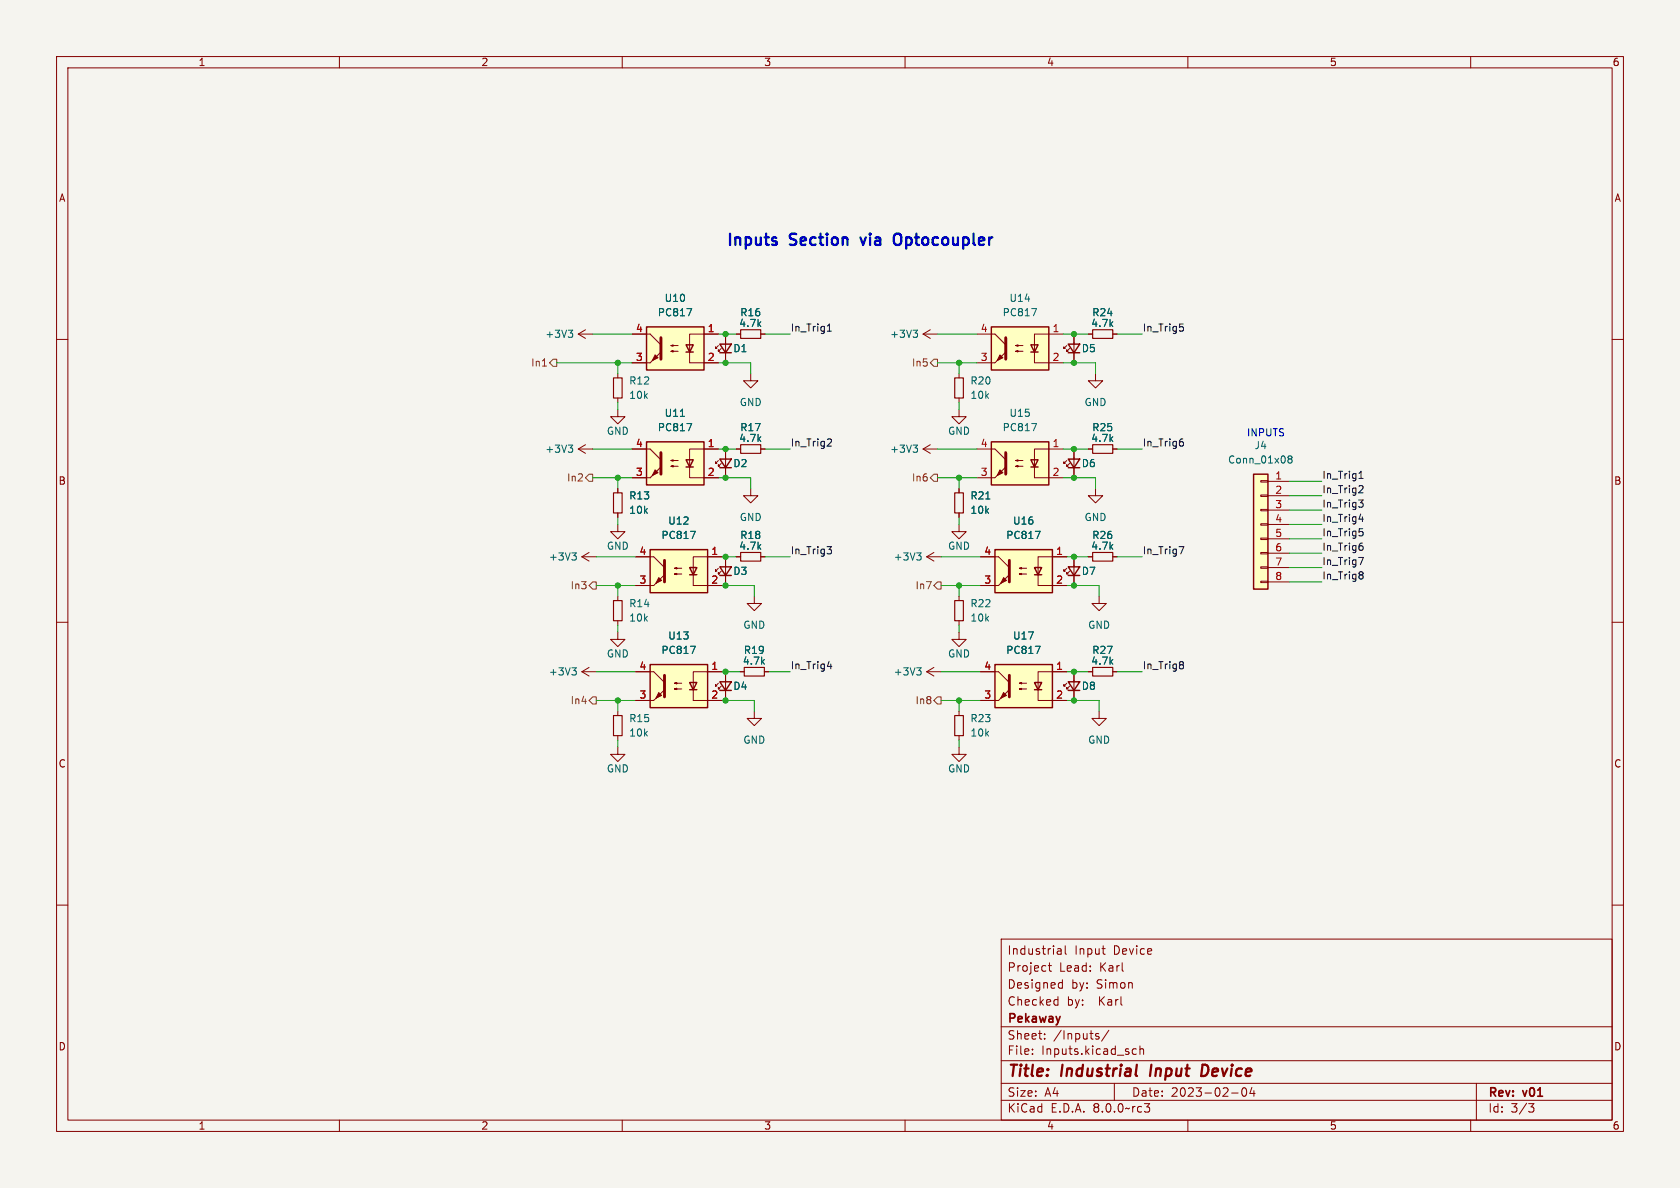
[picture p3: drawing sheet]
<svg xmlns="http://www.w3.org/2000/svg" width="297mm" height="210mm" viewBox="0 0 297 210" stroke-linecap="round" stroke-linejoin="round" font-family="sans-serif">
<path d="M0 0h297v210h-297z" fill="#f5f4ef" stroke="#f5f4ef" stroke-width=".18"/>
<g fill="none" stroke="#840000" stroke-width=".18">
<path d="M10 10h277v190h-277zM12 12h273v186h-273zM60 10v2M110 10v2M160 10v2M210 10v2M260 10v2M10 60h2M189.9 59.1v5M192.4 59.1h.8M196.7 59.1h.8M285 60h2"/>
<path d="M109.2 72.4v1.3h1.3l-1.3 1.2-1.3-1.2h1.3M109.2 66v.8M109.2 70.4v.7M169.5 66v.8M169.5 70.4v.7M188.6 61.1l-.5 .5v-.3v.3h.2M189.1 61.6l-.5 .5v-.3v.3h.2M189.9 79.4v5.1M193.7 66v1.3h-1.3l1.3 1.3 1.2-1.3h-1.2M188.6 81.4l-.5 .5v-.2v.2h.2M189.1 81.9l-.5 .5v-.2v.2h.2M192.4 98.4h.8"/>
<path d="M193.7 86.4v1.2h-1.3l1.3 1.3 1.2-1.3h-1.2M196.7 98.4h.8M10 110h2M285 110h2M10 160h2M285 160h2M177 166h108v32h-108zM185.3 170.7h.6M185.5 170.2v1.3l.4 .2M186.6 176.7l.4 .1M187 167.8h.5l.1 .9M187 168.6h.6"/>
<path d="M187 176.2v1.5M187 177.6l-.4 .1M187.4 173.7l.4 .1M187.6 168.1l-.6 .1M187.8 173.2v1.5M187.8 174.6l-.4 .1M188.3 167.2v1.3l.2 .2M194.8 167.7h.6M195.2 168.7h.2M60 198v2M110 198v2M160 198v2"/>
<path d="M177 194.5h108M177 191.5h108M177 187.5h108M177 181.5h108M182.5 186.3v.1M182.5 185.5v.1M184.7 183.6v.1M184.7 182.8v.1M193.7 183.1l.5 .2 .1 .1-.1 .2-.4 .1M193.7 182.8h.5M196 182.1l-1.3 2M197 191.5v3"/>
<path d="M200.2 186.1l.3 .3 .4-.1M200.9 185.5l-.4-.1-.3 .3M201.5 185.5l.2-.1 .4 .1 .1 .9M201.5 184.9v1.5M202.3 195.1h.9l-.5 .6 .5 .1v.5l-.2 .3h-.5M210 198v2M217.7 193.2h1.2M219.7 192.4l.2-.1a.81 .81 0 0 1 .6 .6 .81 .81 0 0 1-.3 .8l-.2 .1a.81 .81 0 0 1-.3-1.4zM221.3 192.2l-.3 1.1h.9M221.7 192.8v1M260 198v2M261 191.5v6.5"/>
<path d="M270.2 195.1h1l-.5 .6 .4 .1 .1 .5-.3 .3h-.4"/>
</g>
<path d="M203.6 188.2l-.3 2M213.3 188.3l-.7-.1-.3 2h.5l.5-.3" fill="none" stroke="#840000" stroke-width=".4"/>
<path d="M188.8 60.8h2.1l-1 1.6zM188.8 62.4h2.1M188.8 81.2h2.1l-1 1.5zM188.8 82.7h2.1" fill="none" stroke="#840000" stroke-width=".25"/>
<path d="M193.2 58.3h3.5v1.5h-3.5zM108.5 66.8h1.5v3.6h-1.5zM168.8 66.8h1.5v3.6h-1.5zM193.2 97.7h3.5v1.5h-3.5z" fill="none" stroke="#840000" stroke-width=".2"/>
<path d="M175.3 57.8h10.1v7.6h-10.1z" fill="#ffffc2"/>
<path d="M175.3 57.8h10.1v7.6h-10.1zM182.2 61h1.3l-.6 1.2zM182.2 62.2h1.3" fill="none" stroke="#840000" stroke-width=".25"/>
<path d="M102.2 59.1h2.6M102.2 59.1l1.3 .7M103.5 58.3l-1.3 .8M172.7 59.1h3.2l1.9 1.9M188 59.1h-5.1v5h5.1M172.7 64.1h3.2M179.6 62.1l.4-.1v.2l-.4-.1h1.2M179.6 61.1l.4-.1v.2l-.4-.1h1.2" fill="none" stroke="#840000" stroke-width=".18"/>
<g fill="#840000" stroke="#840000" stroke-width=".18">
<path d="M177.8 62.2l-1.9 1.9z"/>
<path d="M176.8 62.7l.5 .5-1 .6z"/>
</g>
<path d="M177.8 59.7v3.8" fill="none" stroke="#840000" stroke-width=".51"/>
<path d="M100.5 58.4h.7l-.4 .4M101 58.8l.2 .3v.3l-.2 .2M182.4 54.6h.8l-.5 1.2" fill="none" stroke="#006464" stroke-width=".18"/>
<path d="M114.3 57.8h10.2v7.6h-10.2z" fill="#ffffc2"/>
<path d="M114.3 57.8h10.2v7.6h-10.2zM121.3 61h1.3l-.7 1.2zM121.3 62.2h1.3M127.3 60.8h2l-1 1.6zM127.3 62.4h2" fill="none" stroke="#840000" stroke-width=".25"/>
<path d="M111.8 59.1h3.1l1.9 1.9M127 59.1h-5.1v5h5.1M128.3 59.1v5M111.8 64.1h3.1M118.6 62.1l.4-.1v.2l-.4-.1h1.3M118.6 61.1l.4-.1v.2l-.4-.1h1.3M127 61.1l-.5 .5v-.3v.3h.2M127.5 61.6l-.5 .5v-.3v.3h.3" fill="none" stroke="#840000" stroke-width=".18"/>
<g fill="#840000" stroke="#840000" stroke-width=".18">
<path d="M114.9 64.1l1.9-1.9z"/>
<path d="M115.8 62.7l.5 .5-1 .6z"/>
</g>
<path d="M116.8 59.7v3.8" fill="none" stroke="#840000" stroke-width=".51"/>
<path d="M121.4 54.6h.9l-.6 1.2" fill="none" stroke="#006464" stroke-width=".18"/>
<path d="M175.3 78.1h10.1v7.6h-10.1z" fill="#ffffc2"/>
<path d="M175.3 78.1h10.1v7.6h-10.1zM182.2 81.3h1.3l-.6 1.3zM182.2 82.6h1.3" fill="none" stroke="#840000" stroke-width=".25"/>
<path d="M172.7 79.4h3.2l1.9 1.9M188 79.4h-5.1v5.1h5.1M192.4 79.4h.8M196.7 79.4h.8M172.7 84.5h3.2M179.6 82.4l.4-.1v.3l-.4-.2h1.2M179.6 81.4l.4-.1v.2l-.4-.1h1.2" fill="none" stroke="#840000" stroke-width=".18"/>
<g fill="#840000" stroke="#840000" stroke-width=".18">
<path d="M175.9 84.5l1.9-1.9z"/>
<path d="M176.8 83.1l.5 .5-1 .5z"/>
</g>
<path d="M177.8 80v3.8" fill="none" stroke="#840000" stroke-width=".51"/>
<path d="M182.4 74.9h.8l-.5 1.2" fill="none" stroke="#006464" stroke-width=".18"/>
<path d="M193.2 78.6h3.5v1.5h-3.5z" fill="none" stroke="#840000" stroke-width=".2"/>
<path d="M221.6 83.8h2.6v20.3h-2.6z" fill="#ffffc2"/>
<g fill="none" stroke="#840000" stroke-width=".18">
<path d="M130.2 59.1h.7M134.5 59.1h.8M102.2 79.4l1.3 .7M102.2 79.4h2.6M103.5 78.6l-1.3 .8M169.5 72.4v1.3h1.3l-1.3 1.2-1.2-1.2h1.2M109.2 86.4v.7M109.2 90.7v.7M169.5 86.4v.7M169.5 90.7v.7M222.9 97.7h1.3v.2h-1.3zM222.9 95.1h1.3v.3h-1.3z"/>
<path d="M222.9 92.6h1.3v.2h-1.3zM222.9 90h1.3v.3h-1.3zM222.9 87.5h1.3v.3h-1.3zM222.9 85h1.3v.2h-1.3zM224.2 85.1h3.8M224.2 87.6h3.8M224.2 90.2h3.8M224.2 92.7h3.8M224.2 95.3h3.8M224.2 97.8h3.8M192.4 118.7h.8M196.7 118.7h.8"/>
<path d="M222.9 102.7h1.3v.3h-1.3zM222.9 100.2h1.3v.3h-1.3zM224.2 100.3h3.8M224.2 102.9h3.8"/>
</g>
<path d="M221.6 83.8h2.6v20.3h-2.6z" fill="none" stroke="#840000" stroke-width=".25"/>
<path d="M100.5 78.7h.7l-.4 .5M101 79.2l.2 .2v.3l-.2 .3M174.3 88.2h.7M227.9 81.1l-.2-.2 .2-.3h.3l.2 .2-.2 .3M227.9 81.1l-.2 .3 .1 .3 .1 .2 .4-.1 .1-.2v-.2l-.2-.3M227.9 81.1h.3" fill="none" stroke="#006464" stroke-width=".18"/>
<path d="M130.9 58.3h3.6v1.5h-3.6zM108.5 87.1h1.5v3.6h-1.5zM168.8 87.1h1.5v3.6h-1.5zM193.2 118h3.5v1.5h-3.5z" fill="none" stroke="#840000" stroke-width=".2"/>
<path d="M114.9 97.2h10.2v7.6h-10.2z" fill="#ffffc2"/>
<path d="M114.9 97.2h10.2v7.6h-10.2zM121.9 100.3h1.3l-.6 1.3zM121.9 101.6h1.3M188.8 100.2h2.1l-1 1.5zM188.8 101.7h2.1" fill="none" stroke="#840000" stroke-width=".25"/>
<g fill="none" stroke="#840000" stroke-width=".18">
<path d="M130.2 79.4h.7M132.7 66v1.3h-1.3l1.3 1.3 1.3-1.3h-1.3M134.5 79.4h.8M109.2 92.7v1.3h1.3l-1.3 1.3-1.3-1.3h1.3M112.4 98.4h3.2l1.9 1.9M127.6 98.4h-5v5.1h5M130.2 98.4h.7M132.7 86.4v1.2h-1.3l1.3 1.3 1.3-1.3h-1.3M134.5 98.4h.8M189.9 98.4v5.1M112.4 103.5h3.2M119.3 101.5l.3-.2v.3l-.3-.1h1.2"/>
<path d="M119.3 100.5l.3-.2v.3l-.3-.1h1.2M130.8 118.7h.8M135.1 118.7h.8M188.6 100.5l-.5 .5v-.3v.3h.2M189.1 101l-.5 .5v-.3v.3h.2"/>
</g>
<g fill="#840000" stroke="#840000" stroke-width=".18">
<path d="M115.6 103.5l1.9-1.9z"/>
<path d="M116.5 102.1l.5 .5-1 .5z"/>
</g>
<path d="M117.5 99.1v3.8" fill="none" stroke="#840000" stroke-width=".51"/>
<path d="M122.1 93.9h.8l-.5 1.3" fill="none" stroke="#006464" stroke-width=".18"/>
<path d="M130.9 78.6h3.6v1.5h-3.6zM130.9 97.7h3.6v1.5h-3.6zM131.6 118h3.5v1.5h-3.5z" fill="none" stroke="#840000" stroke-width=".2"/>
<path d="M114.9 117.5h10.2v7.6h-10.2z" fill="#ffffc2"/>
<path d="M127.3 81.2h2l-1 1.5zM127.3 82.7h2M114.9 117.5h10.2v7.6h-10.2zM121.9 120.7h1.3l-.6 1.2zM121.9 121.9h1.3" fill="none" stroke="#840000" stroke-width=".25"/>
<path d="M128.3 79.4v5.1M127 81.4l-.5 .5v-.2v.2h.2M127.5 81.9l-.5 .5v-.2v.2h.3M109.2 105.4v.8M109.2 109.7v.8M112.4 118.7h3.2l1.9 2M127.6 118.7h-5v5.1h5M112.4 123.8h3.2M119.3 121.8l.3-.1v.2l-.3-.1h1.2M119.3 120.8l.3-.1v.2l-.3-.1h1.2" fill="none" stroke="#840000" stroke-width=".18"/>
<g fill="#840000" stroke="#840000" stroke-width=".18">
<path d="M115.6 123.8l1.9-1.9z"/>
<path d="M116.5 122.4l.5 .5-1 .5z"/>
</g>
<path d="M117.5 119.4v3.8" fill="none" stroke="#840000" stroke-width=".51"/>
<path d="M122.1 114.2h.8l-.5 1.3" fill="none" stroke="#006464" stroke-width=".18"/>
<path d="M108.5 106.2h1.5v3.5h-1.5z" fill="none" stroke="#840000" stroke-width=".2"/>
<path d="M114.3 78.1h10.2v7.6h-10.2z" fill="#ffffc2"/>
<path d="M114.3 78.1h10.2v7.6h-10.2zM121.3 81.3h1.3l-.7 1.3zM121.3 82.6h1.3" fill="none" stroke="#840000" stroke-width=".25"/>
<path d="M111.8 79.4h3.1l1.9 1.9M127 79.4h-5.1v5.1h5.1M111.8 84.5h3.1M118.6 82.4l.4-.1v.3l-.4-.2h1.3M118.6 81.4l.4-.1v.2l-.4-.1h1.3M102.9 118.7l1.2 .8M102.9 118.7h2.5M104.1 118l-1.2 .7M109.2 111.8v1.2h1.3l-1.3 1.3-1.3-1.3h1.3M109.2 125.7v.8M109.2 130v.8M194.3 125.7v1.3h-1.3l1.3 1.3 1.3-1.3h-1.3" fill="none" stroke="#840000" stroke-width=".18"/>
<g fill="#840000" stroke="#840000" stroke-width=".18">
<path d="M114.9 84.5l1.9-1.9z"/>
<path d="M115.8 83.1l.5 .5-1 .5z"/>
</g>
<path d="M116.8 80v3.8" fill="none" stroke="#840000" stroke-width=".51"/>
<path d="M120.3 73.6h.7M121.4 74.9h.9l-.6 1.2M101.1 118.1h.8l-.4 .4M101.6 118.5l.3 .3v.3l-.3 .2" fill="none" stroke="#006464" stroke-width=".18"/>
<path d="M108.5 126.5h1.5v3.5h-1.5z" fill="none" stroke="#840000" stroke-width=".2"/>
<path d="M175.9 97.2h10.2v7.6h-10.2z" fill="#ffffc2"/>
<path d="M175.9 97.2h10.2v7.6h-10.2zM182.9 100.3h1.2l-.6 1.3zM182.9 101.6h1.2M127.3 120.5h2l-1 1.5zM127.3 122h2" fill="none" stroke="#840000" stroke-width=".25"/>
<g fill="none" stroke="#840000" stroke-width=".18">
<path d="M163.2 79.4l1.3 .7M163.2 79.4h2.5M164.5 78.6l-1.3 .8M102.9 98.4h2.5M102.9 98.4l1.2 .8M104.1 97.7l-1.2 .7M169.5 92.7v1.3h1.3l-1.3 1.3-1.2-1.3h1.2M173.4 98.4h3.1l1.9 1.9M188.6 98.4h-5.1v5.1h5.1M128.3 118.7v5.1M169.5 111.8v1.2h1.3l-1.3 1.3-1.2-1.3h1.2M173.4 103.5h3.1"/>
<path d="M180.2 101.5l.4-.2v.3l-.4-.1h1.3M180.2 100.5l.4-.2v.3l-.4-.1h1.3M194.3 105.4v1.3h-1.3l1.3 1.3 1.3-1.3h-1.3M109.2 132.1v1.3h1.3l-1.3 1.2-1.3-1.2h1.3M127 120.8l-.5 .5v-.3v.3h.2M127.5 121.3l-.5 .5v-.3v.3h.3"/>
</g>
<g fill="#840000" stroke="#840000" stroke-width=".18">
<path d="M176.5 103.5l1.9-1.9z"/>
<path d="M177.4 102.1l.5 .5-1 .5z"/>
</g>
<path d="M178.4 99.1v3.8" fill="none" stroke="#840000" stroke-width=".51"/>
<path d="M161.4 78.7h.8l-.4 .5M162 79.2l.2 .2v.3l-.2 .3M101.1 97.7h.8l-.4 .5M101.6 98.2l.3 .3v.3l-.3 .2M183 93.9h.9l-.6 1.3" fill="none" stroke="#006464" stroke-width=".18"/>
<path d="M175.9 117.5h10.2v7.6h-10.2z" fill="#ffffc2"/>
<path d="M127.3 100.2h2l-1 1.5zM127.3 101.7h2M175.9 117.5h10.2v7.6h-10.2zM182.9 120.7h1.2l-.6 1.2zM182.9 121.9h1.2M188.8 120.5h2.1l-1 1.5zM188.8 122h2.1" fill="none" stroke="#840000" stroke-width=".25"/>
<g fill="none" stroke="#840000" stroke-width=".18">
<path d="M111.8 59.1h2.5M124.5 59.1h2.5M128.3 59.1v1.7M130.2 59.1h.7M134.5 59.1h.8M163.2 59.1l1.3 .7M163.2 59.1h2.5M164.5 58.3l-1.3 .8M189.9 59.1v1.7M192.4 59.1h.8M196.7 59.1h.8M111.8 64.1h2.5"/>
<path d="M111.8 79.4h2.5M124.5 64.1h2.5M124.5 79.4h2.5M128.3 62.4v1.7M128.3 79.4v1.8M130.2 79.4h.7M134.5 79.4h.8M189.9 62.4v1.7M189.9 79.4v1.8M192.4 79.4h.8M196.7 79.4h.8M109.2 86.4v.7"/>
<path d="M109.2 90.7v.7M111.8 84.5h2.5M112.4 98.4h2.5M124.5 84.5h2.5M125.1 98.4h2.5M128.3 82.7v1.8M128.3 98.4v5.1M130.2 98.4h.7M134.5 98.4h.8M163.8 98.4l1.3 .8M163.8 98.4h2.6M165.1 97.7l-1.3 .7"/>
<path d="M169.5 86.4v.7M169.5 90.7v.7M173.4 98.4h2.5M186.1 98.4h2.5M189.9 82.7v1.8M189.9 98.4v1.8M192.4 98.4h.8M196.7 98.4h.8M112.4 118.7h2.5M112.4 103.5h2.5M125.1 118.7h2.5M125.1 103.5h2.5"/>
<path d="M127 100.5l-.5 .5v-.3v.3h.2M127.5 101l-.5 .5v-.3v.3h.3M128.3 118.7v1.8M130.8 118.7h.8M133.3 105.4v1.3h-1.2l1.2 1.3 1.3-1.3h-1.3M135.1 118.7h.8M163.8 118.7h2.6M163.8 118.7l1.3 .8M165.1 118l-1.3 .7M169.5 105.4v.8M169.5 109.7v.8M173.4 118.7h3.1l1.9 2"/>
<path d="M173.4 103.5h2.5M186.1 103.5h2.5M188.6 118.7h-5.1v5.1h5.1M189.9 101.7v1.8M189.9 118.7v5.1M192.4 118.7h.8M196.7 118.7h.8M112.4 123.8h2.5M125.1 123.8h2.5M128.3 122v1.8M133.3 125.7v1.3h-1.2l1.2 1.3 1.3-1.3h-1.3M169.5 132.1v1.3h1.3l-1.3 1.2-1.2-1.2h1.2"/>
<path d="M169.5 125.7v.8M169.5 130v.8M173.4 123.8h3.1M180.2 121.8l.4-.1v.2l-.4-.1h1.3M180.2 120.8l.4-.1v.2l-.4-.1h1.3M188.6 120.8l-.5 .5v-.3v.3h.2M189.1 121.3l-.5 .5v-.3v.3h.2"/>
</g>
<g fill="#840000" stroke="#840000" stroke-width=".18">
<path d="M176.5 123.8l1.9-1.9z"/>
<path d="M177.4 122.4l.5 .5-1 .5z"/>
</g>
<path d="M178.4 119.4v3.8" fill="none" stroke="#840000" stroke-width=".51"/>
<g fill="none" stroke="#006464" stroke-width=".18">
<path d="M121.4 54.6h.9l-.6 1.2M161.4 58.4h.8l-.4 .4M162 58.8l.2 .3v.3l-.2 .2M120.3 73.6h.7M121.4 74.9h.9l-.6 1.2M122.1 93.9h.8l-.5 1.3M162.1 97.7h.7l-.4 .5M162.6 98.2l.2 .3v.3l-.2 .2M174.3 88.2h.7M183 93.9h.9l-.6 1.3M122.1 114.2h.8l-.5 1.3M162.1 118.1h.7l-.4 .4"/>
<path d="M162.6 118.5l.2 .3v.3l-.2 .2M183 114.2h.9l-.6 1.3"/>
</g>
<path d="M168.8 106.2h1.5v3.5h-1.5zM168.8 126.5h1.5v3.5h-1.5z" fill="none" stroke="#840000" stroke-width=".2"/>
<path d="M95.9 64.7h.7M97.8 63.5h.6v1.3h-.6l-.6-.7zM165.1 63.5h.6v1.3h-.6l-.6-.7zM104.1 83.8h.7v1.3h-.7l-.6-.6zM165.1 83.8h.6v1.3h-.6l-.6-.6zM104.8 102.9h.6v1.2h-.6l-.7-.6zM165.7 102.9h.7v1.2h-.7l-.6-.6zM104.8 123.2h.6v1.3h-.6l-.7-.7zM165.7 123.2h.7v1.3h-.7l-.6-.7z" fill="none" stroke="#725600" stroke-width=".18"/>
<g fill="none" stroke="#0f0f0f" stroke-width=".18">
<path d="M146.3 58.5h.7M146.4 57.6l.2-.3v1.2M208.6 57.3h.6M208.7 57.8h.3l.2 .2-.1 .5h-.4M146.5 77.6l.4 .1 .1 .3-.8 .9h.8M208.7 78.1h.3l.2 .2v.4l-.5 .2M208.9 77.6h.2M146.2 96.6h.8l-.4 .5 .3 .1 .1 .5-.2 .2h-.4M208.4 96.6h.9l-.6 1.3M240.2 88.4h.8l-.4 .5 .3 .1 .1 .4-.3 .3h-.3M240.2 98.5h.8l-.5 1.3M240.3 84.6h.7"/>
<path d="M240.3 91.8h.7M240.3 93.5h.6M240.4 83.6l.2-.3v1.3M240.4 85.8l.5 .1 .1 .3-.8 .9h.8M240.4 94h.3l.3 .2-.1 .5h-.5M240.5 96.5h.2l.3 .2-.1 .5-.4 .1M240.6 96h.3M240.9 91.4v.8M146.3 117.8h.8M146.9 117.4v.8M208.7 117h.3l.2 .2-.2 .3M208.7 117.5h.3"/>
<path d="M209 117.5l.2 .2v.3l-.2 .2h-.3M240.5 101.1h.2l.3 .2-.3 .3M240.5 101.6h.2M240.7 101.6l.3 .3v.2l-.3 .3h-.2"/>
</g>
<path d="M137.3 42.7v.2v.3M158.9 41.3a.67 .67 0 0 0-.9 .7v.6a.67 .67 0 0 0 .9 .7" fill="none" stroke="#0000c2" stroke-width=".4"/>
<g fill="none" stroke="#009600" stroke-width=".18">
<path d="M104.8 59.1h7M127 59.1h3.2M135.3 59.1h4.4M165.7 59.1h7M188 59.1h4.4M197.5 59.1h4.4M98.4 64.1h13.4M104.8 79.4h7M109.2 64.1v1.9M109.2 71.1v1.3M127 64.1h5.7v1.9M127 79.4h3.2"/>
<path d="M135.3 79.4h4.4M165.7 64.1h7M165.7 79.4h7M169.5 64.1v1.9M169.5 71.1v1.3M188 64.1h5.7v1.9M188 79.4h4.4M197.5 79.4h4.4M104.8 84.5h7M105.4 98.4h7M109.2 84.5v1.9M109.2 91.4v1.3"/>
<path d="M127 84.5h5.7v1.9M127.6 98.4h2.6M135.3 98.4h4.4M165.7 84.5h7M166.4 98.4h7M169.5 84.5v1.9M169.5 91.4v1.3M188 84.5h5.7v1.9M188.6 98.4h3.8M197.5 98.4h4.4M228 95.3h5.7M228 92.7h5.7"/>
<path d="M228 97.8h5.7M228 85.1h5.7M228 90.2h5.7M228 87.6h5.7M105.4 103.5h7M105.4 118.7h7M109.2 103.5v1.9M109.2 110.5v1.3M127.6 103.5h5.7v1.9M127.6 118.7h3.2M135.9 118.7h3.8M166.4 103.5h7"/>
<path d="M166.4 118.7h7M169.5 103.5v1.9M169.5 110.5v1.3M188.6 103.5h5.7v1.9M188.6 118.7h3.8M197.5 118.7h4.4M228 100.3h5.7M228 102.9h5.7M105.4 123.8h7M109.2 123.8v1.9M109.2 130.8v1.3M127.6 123.8h5.7v1.9"/>
<path d="M166.4 123.8h7M169.5 123.8v1.9M169.5 130.8v1.3M188.6 123.8h5.7v1.9"/>
</g>
<g fill="#009600" stroke="#009600" stroke-width=".18">
<circle cx="109.2" cy="64.1" r=".46"/>
<circle cx="128.3" cy="59.1" r=".46"/>
<circle cx="109.2" cy="84.5" r=".46"/>
<circle cx="128.3" cy="64.1" r=".46"/>
<circle cx="128.3" cy="79.4" r=".46"/>
<circle cx="128.3" cy="84.5" r=".46"/>
<circle cx="189.9" cy="123.8" r=".46"/>
<circle cx="169.5" cy="103.5" r=".46"/>
<circle cx="169.5" cy="123.8" r=".46"/>
<circle cx="189.9" cy="118.7" r=".46"/>
<circle cx="189.9" cy="103.5" r=".46"/>
<circle cx="189.9" cy="84.5" r=".46"/>
<circle cx="189.9" cy="59.1" r=".46"/>
<circle cx="189.9" cy="98.4" r=".46"/>
<circle cx="169.5" cy="64.1" r=".46"/>
<circle cx="189.9" cy="64.1" r=".46"/>
<circle cx="189.9" cy="79.4" r=".46"/>
<circle cx="169.5" cy="84.5" r=".46"/>
<circle cx="128.3" cy="103.5" r=".46"/>
<circle cx="128.3" cy="98.4" r=".46"/>
<circle cx="128.3" cy="123.8" r=".46"/>
<circle cx="109.2" cy="103.5" r=".46"/>
<circle cx="109.2" cy="123.8" r=".46"/>
<circle cx="128.3" cy="118.7" r=".46"/>
</g>
<g font-size="2.8" fill="#0000c2">
<text x="128" y="43.6">Inputs</text>
<text x="139.5" y="43.6">Section</text>
<text x="152.9" y="43.6">via</text>
<text x="159.5" y="43.6">Optocoupler</text>
</g>
<g font-size="2.8" fill="#840000">
<text x="178" y="190.9">Title:</text>
<text x="187.7" y="190.9">Industrial</text>
<text x="204.2" y="190.9">Input</text>
<text x="214" y="190.9">Device</text>
</g>
<g font-size="2.1" fill="#840000">
<text x="178" y="172">Project</text>
<text x="178" y="169">Industrial</text>
<text x="187.2" y="172">Lead:</text>
<text x="189.9" y="169">Input</text>
<text x="194.5" y="172">Karl</text>
<text x="196.9" y="169">Device</text>
<text x="178" y="178">Checked</text>
<text x="178" y="175">Designed</text>
<text x="188.6" y="178">by:</text>
<text x="189.4" y="175">by:</text>
<text x="193.9" y="175">Simon</text>
<text x="194.4" y="178">Karl</text>
<text x="178" y="184">Sheet:</text>
<text x="178" y="181.2">Pekaway</text>
<text x="186.2" y="184">/Inputs/</text>
<text x="178" y="186.7">File:</text>
<text x="184.1" y="186.7">Inputs.kicad_sch</text>
<text x="178" y="196.9">KiCad</text>
<text x="178" y="194.1">Size:</text>
<text x="184.7" y="194.1">A4</text>
<text x="185.7" y="196.9">E.D.A.</text>
<text x="193.3" y="196.9">8.0.0~rc3</text>
<text x="200" y="194.1">Date:</text>
<text x="207" y="194.1">2023-02-04</text>
<text x="263" y="194.3">Rev:</text>
<text x="263" y="196.9">Id:</text>
<text x="267.1" y="196.9">3/3</text>
<text x="269.4" y="194.3">v01</text>
</g>
<g font-size="1.8" fill="#840000">
<text x="35" y="11.9">1</text>
<text x="85" y="11.9">2</text>
<text x="135" y="11.9">3</text>
<text x="185" y="11.9">4</text>
<text x="235" y="11.9">5</text>
<text x="285" y="11.9">6</text>
<text x="10.3" y="35.9">A</text>
<text x="285.3" y="35.9">A</text>
<text x="10.3" y="85.9">B</text>
<text x="285.3" y="85.9">B</text>
<text x="10.3" y="135.9">C</text>
<text x="285.3" y="135.9">C</text>
<text x="10.3" y="185.9">D</text>
<text x="285.3" y="185.9">D</text>
<text x="35" y="199.9">1</text>
<text x="85" y="199.9">2</text>
<text x="135" y="199.9">3</text>
<text x="185" y="199.9">4</text>
<text x="235" y="199.9">5</text>
<text x="285" y="199.9">6</text>
</g>
<g font-size="1.8" fill="#006464">
<text x="117.4" y="53.6">U10</text>
<text x="178.4" y="53.6">U14</text>
<text x="96.3" y="59.9">+3V3</text>
<text x="116.2" y="56.1">PC817</text>
<text x="130.6" y="58">4.7k</text>
<text x="130.8" y="56.1">R16</text>
<text x="157.3" y="59.9">+3V3</text>
<text x="177.2" y="56.1">PC817</text>
<text x="192.8" y="58">4.7k</text>
<text x="193" y="56.1">R24</text>
<text x="129.5" y="62.5">D1</text>
<text x="191.1" y="62.5">D5</text>
<text x="111.1" y="70.7">10k</text>
<text x="111.1" y="68.2">R12</text>
<text x="130.7" y="72">GND</text>
<text x="171.5" y="70.7">10k</text>
<text x="171.5" y="68.2">R20</text>
<text x="191.6" y="72">GND</text>
<text x="107.2" y="77.1">GND</text>
<text x="116.2" y="76.4">PC817</text>
<text x="117.4" y="73.9">U11</text>
<text x="130.8" y="76.4">R17</text>
<text x="167.5" y="77.1">GND</text>
<text x="177.2" y="76.4">PC817</text>
<text x="178.4" y="73.9">U15</text>
<text x="193" y="76.4">R25</text>
<text x="96.3" y="80.2">+3V3</text>
<text x="129.5" y="82.8">D2</text>
<text x="130.6" y="78.3">4.7k</text>
<text x="157.3" y="80.2">+3V3</text>
<text x="191.1" y="82.8">D6</text>
<text x="192.8" y="78.3">4.7k</text>
<text x="217" y="82.1">Conn_01x08</text>
<text x="221.7" y="79.6">J4</text>
<text x="111.1" y="88.5">R13</text>
<text x="171.5" y="88.5">R21</text>
<text x="111.1" y="91">10k</text>
<text x="116.8" y="95.5">PC817</text>
<text x="118" y="92.9">U12</text>
<text x="130.7" y="92.3">GND</text>
<text x="130.8" y="95.5">R18</text>
<text x="171.5" y="91">10k</text>
<text x="177.8" y="95.5">PC817</text>
<text x="179" y="92.9">U16</text>
<text x="191.6" y="92.3">GND</text>
<text x="193" y="95.5">R26</text>
<text x="96.9" y="99.3">+3V3</text>
<text x="107.2" y="97.4">GND</text>
<text x="129.5" y="101.8">D3</text>
<text x="130.6" y="97.4">4.7k</text>
<text x="157.9" y="99.3">+3V3</text>
<text x="167.5" y="97.4">GND</text>
<text x="191.1" y="101.8">D7</text>
<text x="192.8" y="97.4">4.7k</text>
<text x="111.1" y="107.5">R14</text>
<text x="171.5" y="107.5">R22</text>
<text x="111.1" y="110.1">10k</text>
<text x="118" y="113.3">U13</text>
<text x="131.3" y="111.4">GND</text>
<text x="171.5" y="110.1">10k</text>
<text x="179" y="113.3">U17</text>
<text x="192.3" y="111.4">GND</text>
<text x="96.9" y="119.6">+3V3</text>
<text x="107.2" y="116.4">GND</text>
<text x="116.8" y="115.8">PC817</text>
<text x="131.2" y="117.7">4.7k</text>
<text x="131.4" y="115.8">R19</text>
<text x="157.9" y="119.6">+3V3</text>
<text x="167.5" y="116.4">GND</text>
<text x="177.8" y="115.8">PC817</text>
<text x="192.8" y="117.7">4.7k</text>
<text x="193" y="115.8">R27</text>
<text x="129.5" y="122.1">D4</text>
<text x="191.1" y="122.1">D8</text>
<text x="111.1" y="130.4">10k</text>
<text x="111.1" y="127.9">R15</text>
<text x="131.3" y="131.7">GND</text>
<text x="171.5" y="130.4">10k</text>
<text x="171.5" y="127.9">R23</text>
<text x="192.3" y="131.7">GND</text>
<text x="107.2" y="136.8">GND</text>
<text x="167.5" y="136.8">GND</text>
</g>
<g font-size="1.8" fill="#a90000">
<text x="112.3" y="58.8">4</text>
<text x="125" y="58.8">1</text>
<text x="173.3" y="58.8">4</text>
<text x="186" y="58.8">1</text>
<text x="112.3" y="63.9">3</text>
<text x="125" y="63.9">2</text>
<text x="173.3" y="63.9">3</text>
<text x="186" y="63.9">2</text>
<text x="112.3" y="79.1">4</text>
<text x="125" y="79.1">1</text>
<text x="173.3" y="79.1">4</text>
<text x="186" y="79.1">1</text>
<text x="112.3" y="84.2">3</text>
<text x="125" y="84.2">2</text>
<text x="173.3" y="84.2">3</text>
<text x="186" y="84.2">2</text>
<text x="225.4" y="84.8">1</text>
<text x="225.4" y="87.4">2</text>
<text x="225.4" y="89.9">3</text>
<text x="225.4" y="92.5">4</text>
<text x="225.4" y="95">5</text>
<text x="113" y="98.2">4</text>
<text x="125.7" y="98.2">1</text>
<text x="173.9" y="98.2">4</text>
<text x="186.6" y="98.2">1</text>
<text x="225.4" y="97.5">6</text>
<text x="225.4" y="100.1">7</text>
<text x="113" y="103.3">3</text>
<text x="125.7" y="103.3">2</text>
<text x="173.9" y="103.3">3</text>
<text x="186.6" y="103.3">2</text>
<text x="225.4" y="102.6">8</text>
<text x="113" y="118.5">4</text>
<text x="125.7" y="118.5">1</text>
<text x="173.9" y="118.5">4</text>
<text x="186.6" y="118.5">1</text>
<text x="113" y="123.6">3</text>
<text x="125.7" y="123.6">2</text>
<text x="173.9" y="123.6">3</text>
<text x="186.6" y="123.6">2</text>
</g>
<g font-size="1.8" fill="#0f0f0f">
<text x="139.7" y="58.7">In_Trig1</text>
<text x="201.9" y="58.7">In_Trig5</text>
<text x="139.7" y="79">In_Trig2</text>
<text x="201.9" y="79">In_Trig6</text>
<text x="233.7" y="87.3">In_Trig2</text>
<text x="233.7" y="89.8">In_Trig3</text>
<text x="233.7" y="84.7">In_Trig1</text>
<text x="233.7" y="94.9">In_Trig5</text>
<text x="233.7" y="92.4">In_Trig4</text>
<text x="139.7" y="98.1">In_Trig3</text>
<text x="201.9" y="98.1">In_Trig7</text>
<text x="233.7" y="100">In_Trig7</text>
<text x="233.7" y="97.4">In_Trig6</text>
<text x="233.7" y="102.5">In_Trig8</text>
<text x="139.7" y="118.4">In_Trig4</text>
<text x="201.9" y="118.4">In_Trig8</text>
</g>
<g font-size="1.8" fill="#725600">
<text x="93.8" y="65">In1</text>
<text x="161.1" y="65">In5</text>
<text x="100.1" y="85.3">In2</text>
<text x="161.1" y="85.3">In6</text>
<text x="100.8" y="104.4">In3</text>
<text x="161.7" y="104.4">In7</text>
<text x="100.8" y="124.7">In4</text>
<text x="161.7" y="124.7">In8</text>
</g>
<text font-size="1.8" fill="#0000c2" x="220.3" y="77.2">INPUTS</text>
</svg>
